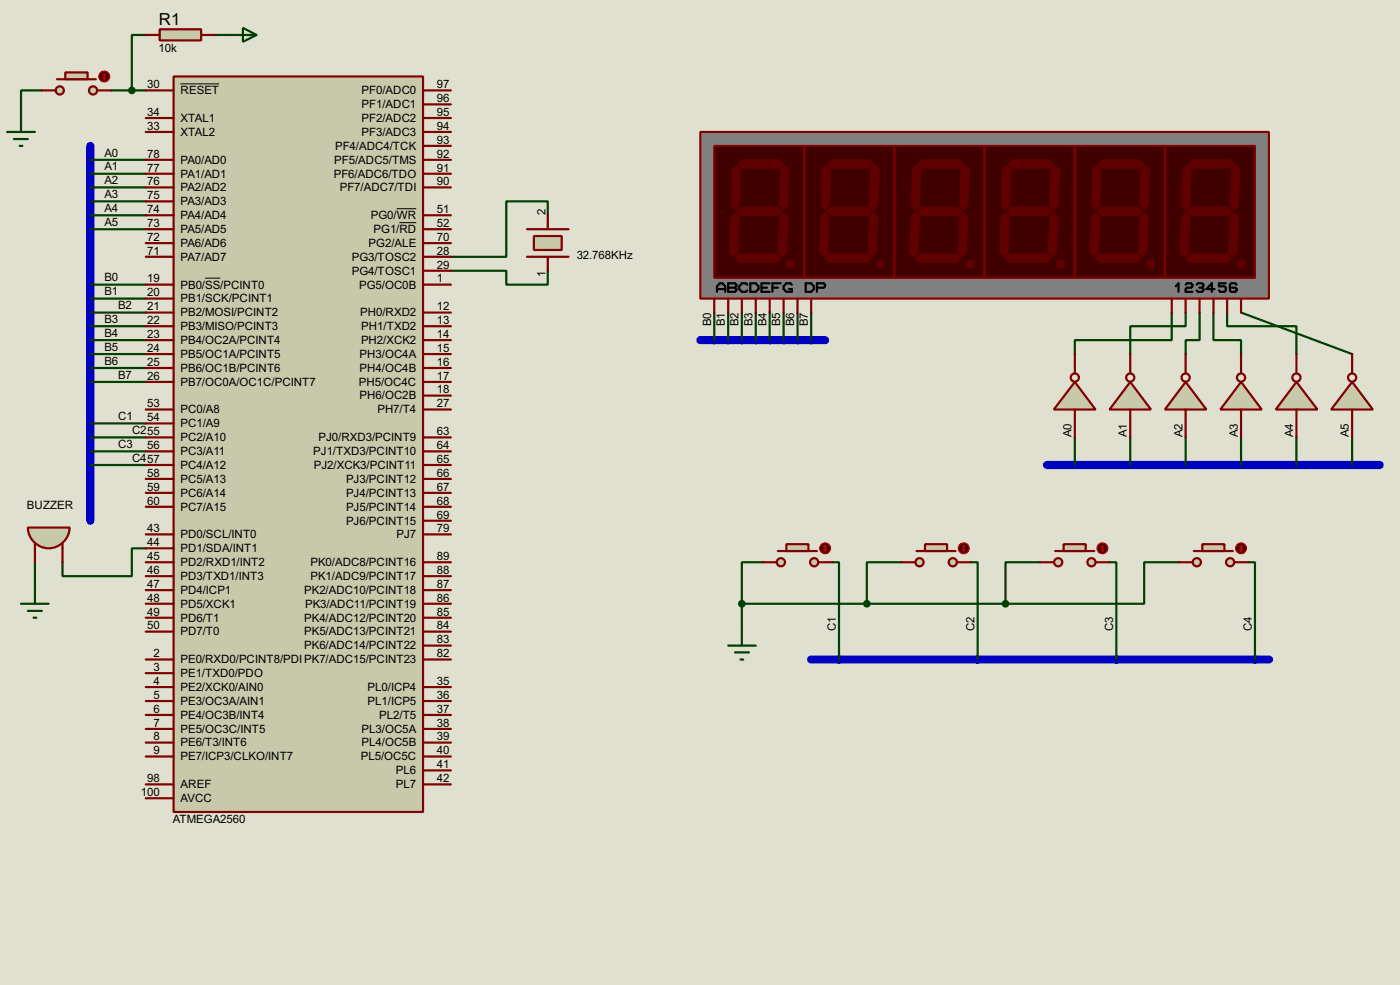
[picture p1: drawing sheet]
<svg xmlns="http://www.w3.org/2000/svg" width="256mm" height="180mm" viewBox="0 0 256 180" stroke-linecap="round" stroke-linejoin="round" font-family="sans-serif">
<path d="M0 0h256.5v180.3h-256.5z" fill="#e0e0d0"/>
<path d="M16.6 26.7v68.6M128.3 62.3h22.9M191.8 85.1h61M148.6 120.7h83.9" fill="none" stroke="#0000c0" stroke-width="1.5"/>
<g fill="none" stroke="#004000" stroke-width=".4">
<path d="M7.7 16.6h-3.8v5M20.4 16.6h6.3M26.7 6.4h-2.5v10.2M39.4 6.4h2.6M16.6 29.3h10.1M16.6 31.8h10.1M16.6 34.3h10.1M16.6 36.9h10.1M16.6 39.4h10.1M100.4 39.4v-2.5h-7.6v10.1h-10.2M16.6 52.1h10.1M16.6 54.7h10.1"/>
<path d="M16.6 57.2h10.1M16.6 59.7h10.1M16.6 42h10.1M82.6 49.6h10.2v2.5h7.6v-2.5M130.9 57.2v5.1M133.4 57.2v5.1M135.9 57.2v5.1M138.5 57.2v5.1M141 57.2v5.1M143.6 57.2v5.1M146.1 57.2v5.1M148.6 57.2v5.1"/>
<path d="M214.7 57.2v5.1h-17.8v2.5M217.2 57.2v2.5h-10.1v5.1M219.8 57.2v5.1h-2.6v2.5M222.3 57.2v5.1h5.1v2.5M224.8 57.2v2.5h12.7v5.1M227.4 57.2l20.3 7.6M16.6 62.3h10.1M16.6 64.8h10.1M16.6 67.4h10.1M16.6 69.9h10.1M16.6 77.5h10.1M16.6 80.1h10.1"/>
<path d="M16.6 82.6h10.1M16.6 85.1h10.1M196.9 80.1v5M207.1 80.1v5M217.2 80.1v5M227.4 80.1v5M237.5 80.1v5M247.7 80.1v5M6.4 102.9v5.1M26.7 100.4h-2.5v5.1h-12.7v-2.6M135.9 110.5v5.1M135.9 110.5h48.3"/>
<path d="M139.8 102.9h-3.9v7.6M152.5 102.9h1.2v17.8M165.2 102.9h-6.4v7.6M177.9 102.9h1.2v17.8M190.6 102.9h-6.4v7.6M203.3 102.9h1.2v17.8M216 102.9h-6.4v7.6h-25.4M228.7 102.9h1.2v17.8"/>
</g>
<path d="M31.8 14h45.7v134.6h-45.7z" fill="#c8c8aa" stroke="#800000" stroke-width=".4"/>
<g fill="none" stroke="#800000" stroke-width=".4">
<path d="M26.7 16.6h5.1M77.5 16.6h5.1M77.5 19.1h5.1M26.7 24.2h5.1M26.7 21.6h5.1M26.7 39.4h5.1M26.7 36.9h5.1M26.7 34.3h5.1M26.7 31.8h5.1M26.7 29.3h5.1M77.5 24.2h5.1M77.5 21.6h5.1"/>
<path d="M77.5 39.4h5.1M77.5 34.3h5.1M77.5 31.8h5.1M77.5 29.3h5.1M77.5 26.7h5.1M26.7 52.1h5.1M26.7 57.2h5.1M26.7 59.7h5.1M26.7 54.7h5.1M26.7 47h5.1M26.7 42h5.1M26.7 44.5h5.1"/>
<path d="M77.5 52.1h5.1M77.5 57.2h5.1M77.5 59.7h5.1M77.5 47h5.1M77.5 49.6h5.1M77.5 42h5.1M77.5 44.5h5.1M26.7 62.3h5.1M26.7 64.8h5.1M26.7 67.4h5.1M26.7 69.9h5.1M26.7 75h5.1"/>
<path d="M26.7 77.5h5.1M77.5 62.3h5.1M77.5 64.8h5.1M77.5 67.4h5.1M77.5 69.9h5.1M77.5 72.4h5.1M77.5 75h5.1M26.7 97.8h5.1M26.7 80.1h5.1M26.7 82.6h5.1M26.7 85.1h5.1M26.7 87.7h5.1"/>
<path d="M26.7 90.2h5.1M26.7 92.8h5.1M77.5 97.8h5.1M77.5 80.1h5.1M77.5 82.6h5.1M77.5 85.1h5.1M77.5 87.7h5.1M77.5 90.2h5.1M77.5 92.8h5.1M77.5 95.3h5.1M26.7 100.4h5.1M26.7 102.9h5.1"/>
<path d="M26.7 105.5h5.1M26.7 108h5.1M26.7 110.5h5.1M26.7 113.1h5.1M26.7 115.6h5.1M77.5 102.9h5.1M77.5 105.5h5.1M77.5 108h5.1M77.5 110.5h5.1M77.5 113.1h5.1M77.5 115.6h5.1M77.5 118.2h5.1"/>
<path d="M26.7 120.7h5.1M26.7 123.2h5.1M26.7 125.8h5.1M26.7 128.3h5.1M26.7 130.9h5.1M26.7 133.4h5.1M26.7 135.9h5.1M26.7 138.5h5.1M77.5 120.7h5.1M77.5 125.8h5.1M77.5 128.3h5.1M77.5 130.9h5.1"/>
<path d="M77.5 133.4h5.1M77.5 135.9h5.1M77.5 138.5h5.1M26.7 143.6h5.1M26.7 146.1h5.1M77.5 141h5.1M77.5 143.6h5.1"/>
</g>
<path d="M33.1 15.4h7.1M72.7 38.2h3.6M37.6 50.9h2.8M73.2 40.8h3.1" fill="none" stroke="#000" stroke-width=".18"/>
<path d="M128.3 24.2h104.2v30.5h-104.2z" fill="#808080" stroke="#800000" stroke-width=".4"/>
<path d="M130.9 26.7h16.5v24.2h-16.5z" fill="#400000" stroke="#800000" stroke-width=".4"/>
<g fill="#600000" stroke="#600000" stroke-width=".18">
<path d="M135.2 30l.7-.7h6.9l.8 .7-.8 .8h-6.9z" fill-rule="evenodd"/>
<path d="M143.8 30.3l.8 .7-.3 6.6-.7 .8-.8-.8 .3-6.6z" fill-rule="evenodd"/>
<path d="M134.9 38.7l.8-.8h6.8l.8 .8-.8 .7h-6.8z" fill-rule="evenodd"/>
<path d="M134.2 31l.7-.7 .8 .7-.3 6.6-.7 .8-.8-.8z" fill-rule="evenodd"/>
<path d="M142.8 39.7l.8-.8 .7 .8-.2 6.6-.8 .7-.8-.7z" fill-rule="evenodd"/>
<path d="M135.4 46.5h6.9l.8 .8-.8 .8h-6.9l-.7-.8z" fill-rule="evenodd"/>
<path d="M133.9 39.7l.8-.8 .7 .8-.2 6.6-.8 .7-.7-.7z" fill-rule="evenodd"/>
</g>
<path d="M147.4 26.7h16.5v24.2h-16.5z" fill="#400000" stroke="#800000" stroke-width=".4"/>
<g fill="#600000" stroke="#600000" stroke-width=".18">
<path d="M151.7 30l.8-.7h6.8l.8 .7-.8 .8h-6.8z" fill-rule="evenodd"/>
<path d="M159.6 31l.7-.7 .8 .7-.3 6.6-.7 .8-.8-.8z" fill-rule="evenodd"/>
<path d="M151.4 38.7l.8-.8h6.9l.7 .8-.7 .7h-6.9z" fill-rule="evenodd"/>
<path d="M150.7 31l.7-.7 .8 .7-.3 6.6-.7 .8-.8-.8z" fill-rule="evenodd"/>
<path d="M159.3 39.7l.8-.8 .7 .8-.2 6.6-.8 .7-.7-.7z" fill-rule="evenodd"/>
<path d="M151.2 47.3l.7-.8h6.9l.8 .8-.8 .8h-6.9z" fill-rule="evenodd"/>
<path d="M150.4 39.7l.8-.8 .7 .8-.2 6.6-.8 .7-.7-.7z" fill-rule="evenodd"/>
<circle cx="144.8" cy="48.3" r=".75"/>
<circle cx="161.3" cy="48.3" r=".75"/>
</g>
<path d="M163.9 26.7h16.5v24.2h-16.5z" fill="#400000" stroke="#800000" stroke-width=".4"/>
<g fill="#600000" stroke="#600000" stroke-width=".18">
<path d="M168.2 30l.8-.7h6.8l.8 .7-.8 .8h-6.8z" fill-rule="evenodd"/>
<path d="M176.1 31l.7-.7 .8 .7-.3 6.6-.7 .8-.8-.8z" fill-rule="evenodd"/>
<path d="M167.9 38.7l.8-.8h6.9l.7 .8-.7 .7h-6.9z" fill-rule="evenodd"/>
<path d="M167.2 31l.7-.7 .8 .7-.2 6.6-.8 .8-.8-.8z" fill-rule="evenodd"/>
<path d="M175.8 39.7l.8-.8 .7 .8-.2 6.6-.8 .7-.7-.7z" fill-rule="evenodd"/>
<path d="M167.7 47.3l.8-.8h6.8l.8 .8-.8 .8h-6.8z" fill-rule="evenodd"/>
<path d="M166.9 39.7l.8-.8 .8 .8-.3 6.6-.8 .7-.7-.7z" fill-rule="evenodd"/>
<circle cx="177.8" cy="48.3" r=".75"/>
</g>
<path d="M180.4 26.7h16.5v24.2h-16.5z" fill="#400000" stroke="#800000" stroke-width=".4"/>
<g fill="#600000" stroke="#600000" stroke-width=".18">
<path d="M185.5 29.3h6.8l.8 .7-.8 .8h-6.8l-.8-.8z" fill-rule="evenodd"/>
<path d="M192.6 31l.7-.7 .8 .7-.2 6.6-.8 .8-.8-.8z" fill-rule="evenodd"/>
<path d="M184.5 38.7l.7-.8h6.9l.7 .8-.7 .7h-6.9z" fill-rule="evenodd"/>
<path d="M183.7 31l.8-.7 .7 .7-.2 6.6-.8 .8-.8-.8z" fill-rule="evenodd"/>
<path d="M192.3 39.7l.8-.8 .8 .8-.3 6.6-.8 .7-.7-.7z" fill-rule="evenodd"/>
<path d="M184.2 47.3l.8-.8h6.8l.8 .8-.8 .8h-6.8z" fill-rule="evenodd"/>
<path d="M183.4 39.7l.8-.8 .8 .8-.3 6.6-.7 .7-.8-.7z" fill-rule="evenodd"/>
<circle cx="194.3" cy="48.3" r=".75"/>
</g>
<g fill="none" stroke="#000" stroke-width=".4">
<path d="M131.4 53.4v-1l.5-.5h.5l.5 .5v1M131.4 52.9h1.5M133.4 51.9h1.3l.2 .2v.3l-.2 .3 .2 .2v.3l-.2 .2h-1.3zM133.4 52.7h1.3M136.9 52.1l-.2-.2h-.8l-.5 .5v.5l.5 .5h.8l.2-.2M137.5 51.9h1l.5 .5v.5l-.5 .5h-1zM139.5 52.7h1M141 51.9h-1.5v1.5h1.5M141.5 52.7h1M143 51.9h-1.5v1.5M145.1 52.1l-.3-.2h-.7l-.5 .5v.5l.5 .5h1v-.5h-.5M147.6 51.9h1l.5 .5v.5l-.5 .5h-1z"/>
<path d="M149.7 52.7h1.2l.3-.3v-.3l-.3-.2h-1.2v1.5M215.4 52.4l.5-.5v1.5M217.2 52.1l.3-.2h.7l.3 .2v.3l-.3 .3h-.7l-.3 .2v.5h1.3M219.2 52.1l.3-.2h.7l.3 .2v.3l-.3 .3M219.7 52.7h.5M220.2 52.7l.3 .2v.3l-.3 .2h-.7l-.3-.2M222.5 52.9h-1.5l1-1v1.5M224.6 51.9h-1.3v.5h1l.3 .3v.5l-.3 .2h-.7l-.3-.2M226.6 52.1l-.3-.2h-.7l-.3 .2v1.1l.3 .2h.7l.3-.2v-.3l-.3-.2h-1"/>
</g>
<path d="M196.9 26.7h16.5v24.2h-16.5z" fill="#400000" stroke="#800000" stroke-width=".4"/>
<g fill="#600000" stroke="#600000" stroke-width=".18">
<path d="M201.2 30l.8-.7h6.8l.8 .7-.8 .8h-6.8z" fill-rule="evenodd"/>
<path d="M209.1 31l.8-.7 .7 .7-.2 6.6-.8 .8-.8-.8z" fill-rule="evenodd"/>
<path d="M201 38.7l.7-.8h6.9l.8 .8-.8 .7h-6.9z" fill-rule="evenodd"/>
<path d="M200.2 31l.8-.7 .7 .7-.2 6.6-.8 .8-.7-.8z" fill-rule="evenodd"/>
<path d="M208.8 39.7l.8-.8 .8 .8-.3 6.6-.7 .7-.8-.7z" fill-rule="evenodd"/>
<path d="M201.5 46.5h6.8l.8 .8-.8 .8h-6.8l-.8-.8z" fill-rule="evenodd"/>
<path d="M200 39.7l.7-.8 .8 .8-.3 6.6-.7 .7-.8-.7z" fill-rule="evenodd"/>
<circle cx="210.8" cy="48.3" r=".75"/>
</g>
<path d="M213.4 26.7h16.5v24.2h-16.5z" fill="#400000" stroke="#800000" stroke-width=".4"/>
<g fill="#600000" stroke="#600000" stroke-width=".18">
<path d="M217.7 30l.8-.7h6.9l.7 .7-.7 .8h-6.9z" fill-rule="evenodd"/>
<path d="M225.6 31l.8-.7 .7 .7-.2 6.6-.8 .8-.7-.8z" fill-rule="evenodd"/>
<path d="M217.5 38.7l.7-.8h6.9l.8 .8-.8 .7h-6.9z" fill-rule="evenodd"/>
<path d="M216.7 31l.8-.7 .7 .7-.2 6.6-.8 .8-.7-.8z" fill-rule="evenodd"/>
<path d="M225.4 39.7l.7-.8 .8 .8-.3 6.6-.7 .7-.8-.7z" fill-rule="evenodd"/>
<path d="M217.2 47.3l.8-.8h6.8l.8 .8-.8 .8h-6.8z" fill-rule="evenodd"/>
<path d="M217.2 38.9l.8 .8-.3 6.6-.7 .7-.8-.7 .3-6.6z" fill-rule="evenodd"/>
<circle cx="227.3" cy="48.3" r=".75"/>
</g>
<g fill="none" stroke="#800000" stroke-width=".4">
<path d="M130.9 54.7v2.5M133.4 54.7v2.5M135.9 54.7v2.5M138.5 54.7v2.5M141 54.7v2.5M143.6 54.7v2.5M146.1 54.7v2.5M148.6 54.7v2.5M214.7 54.7v2.5M217.2 54.7v2.5M219.8 54.7v2.5M222.3 54.7v2.5"/>
<path d="M224.8 54.7v2.5M227.4 54.7v2.5"/>
</g>
<path d="M207.1 69.9l3.8 5.1h-7.6z" fill="#c8c8aa" stroke="#800000" stroke-width=".4"/>
<g fill="none" stroke="#800000" stroke-width=".4">
<path d="M207.1 64.8v3.6M207.1 75v5.1"/>
<circle cx="207" cy="69.1" r=".75"/>
</g>
<path d="M217.2 69.9l3.8 5.1h-7.6z" fill="#c8c8aa" stroke="#800000" stroke-width=".4"/>
<g fill="none" stroke="#800000" stroke-width=".4">
<path d="M217.2 64.8v3.6M217.2 75v5.1"/>
<circle cx="217.2" cy="69.1" r=".75"/>
</g>
<path d="M227.4 69.9l3.8 5.1h-7.6z" fill="#c8c8aa" stroke="#800000" stroke-width=".4"/>
<g fill="none" stroke="#800000" stroke-width=".4">
<path d="M227.4 64.8v3.6M227.4 75v5.1"/>
<circle cx="227.3" cy="69.1" r=".75"/>
</g>
<path d="M237.5 69.9l3.9 5.1h-7.7z" fill="#c8c8aa" stroke="#800000" stroke-width=".4"/>
<g fill="none" stroke="#800000" stroke-width=".4">
<path d="M237.5 64.8v3.6M237.5 75v5.1"/>
<circle cx="237.5" cy="69.1" r=".75"/>
</g>
<path d="M196.9 69.9l3.8 5.1h-7.6z" fill="#c8c8aa" stroke="#800000" stroke-width=".4"/>
<g fill="none" stroke="#800000" stroke-width=".4">
<path d="M196.9 64.8v3.6M196.9 75v5.1"/>
<circle cx="196.9" cy="69.1" r=".75"/>
</g>
<path d="M247.7 69.9l3.8 5.1h-7.6z" fill="#c8c8aa" stroke="#800000" stroke-width=".4"/>
<g fill="none" stroke="#800000" stroke-width=".4">
<path d="M247.7 64.8v3.6M247.7 75v5.1"/>
<circle cx="247.7" cy="69.1" r=".75"/>
</g>
<g fill="#c8c8aa" stroke="#800000" stroke-width=".4">
<circle cx="149.1" cy="102.9" r=".75"/>
<circle cx="143" cy="102.9" r=".75"/>
</g>
<path d="M142.5 100.9h7.2" fill="none" stroke="#800000" stroke-width=".4"/>
<path d="M144.1 99.6h4v1.3h-4z" fill="#c8c8aa" stroke="#800000" stroke-width=".4"/>
<path d="M139.8 102.9h2.5M149.9 102.9h2.6" fill="none" stroke="#800000" stroke-width=".4"/>
<circle cx="151.1" cy="100.4" r="1" fill="#400000" stroke="#f00" stroke-width=".2"/>
<path d="M151.2 99.9v1M151.2 99.9l-.3 .2M151.2 99.9l.2 .2M150.9 100.6l.3 .3M151.4 100.6l-.2 .3" fill="none" stroke="#f00" stroke-width=".2"/>
<g fill="#c8c8aa" stroke="#800000" stroke-width=".4">
<circle cx="199.9" cy="102.9" r=".75"/>
<circle cx="193.8" cy="102.9" r=".75"/>
</g>
<path d="M193.3 100.9h7.2" fill="none" stroke="#800000" stroke-width=".4"/>
<path d="M194.9 99.6h4v1.3h-4z" fill="#c8c8aa" stroke="#800000" stroke-width=".4"/>
<path d="M190.6 102.9h2.5M200.7 102.9h2.6" fill="none" stroke="#800000" stroke-width=".4"/>
<circle cx="201.9" cy="100.4" r="1" fill="#400000" stroke="#f00" stroke-width=".2"/>
<path d="M202 99.9v1M202 99.9l-.3 .2M202 99.9l.2 .2M201.7 100.6l.3 .3M202.2 100.6l-.2 .3" fill="none" stroke="#f00" stroke-width=".2"/>
<g fill="#c8c8aa" stroke="#800000" stroke-width=".4">
<circle cx="225.3" cy="102.9" r=".75"/>
<circle cx="219.2" cy="102.9" r=".75"/>
</g>
<path d="M218.7 100.9h7.2" fill="none" stroke="#800000" stroke-width=".4"/>
<path d="M220.3 99.6h4v1.3h-4z" fill="#c8c8aa" stroke="#800000" stroke-width=".4"/>
<path d="M216 102.9h2.5M226.1 102.9h2.6" fill="none" stroke="#800000" stroke-width=".4"/>
<circle cx="227.3" cy="100.4" r="1" fill="#400000" stroke="#f00" stroke-width=".2"/>
<path d="M227.4 99.9v1M227.4 99.9l-.3 .2M227.4 99.9l.2 .2M227.1 100.6l.3 .3M227.6 100.6l-.2 .3" fill="none" stroke="#f00" stroke-width=".2"/>
<g fill="#c8c8aa" stroke="#800000" stroke-width=".4">
<circle cx="174.5" cy="102.9" r=".75"/>
<circle cx="168.4" cy="102.9" r=".75"/>
</g>
<path d="M167.9 100.9h7.2" fill="none" stroke="#800000" stroke-width=".4"/>
<path d="M169.5 99.6h4v1.3h-4z" fill="#c8c8aa" stroke="#800000" stroke-width=".4"/>
<path d="M165.2 102.9h2.5M175.3 102.9h2.6" fill="none" stroke="#800000" stroke-width=".4"/>
<circle cx="176.5" cy="100.4" r="1" fill="#400000" stroke="#f00" stroke-width=".2"/>
<path d="M176.6 99.9v1M176.6 99.9l-.3 .2M176.6 99.9l.2 .2M176.3 100.6l.3 .3M176.8 100.6l-.2 .3" fill="none" stroke="#f00" stroke-width=".2"/>
<g fill="#c8c8aa" stroke="#800000" stroke-width=".4">
<circle cx="17" cy="16.6" r=".75"/>
<circle cx="10.9" cy="16.6" r=".75"/>
</g>
<path d="M10.5 14.5h7.1" fill="none" stroke="#800000" stroke-width=".4"/>
<path d="M12 13.3h4.1v1.2h-4.1z" fill="#c8c8aa" stroke="#800000" stroke-width=".4"/>
<path d="M7.7 16.6h2.5M17.8 16.6h2.6" fill="none" stroke="#800000" stroke-width=".4"/>
<circle cx="19.1" cy="14" r="1" fill="#400000" stroke="#f00" stroke-width=".2"/>
<path d="M18.9 14.3l.2 .2M19.1 13.5v1M19.1 13.5l-.2 .3M19.1 13.5l.3 .3M19.4 14.3l-.3 .2" fill="none" stroke="#f00" stroke-width=".2"/>
<path d="M42 6.4h5M44.5 5.1l2.5 1.3-2.5 1.3zM1.3 24.2h5.1M2.6 25.5h2.5M3.6 26.7h.5M3.9 21.6v2.6M133.4 118.2h5.1M134.7 119.4h2.5M135.9 115.6v2.6M135.7 120.7h.5" fill="none" stroke="#004000" stroke-width=".4"/>
<g fill="#004000" stroke="#004000" stroke-width=".4">
<circle cx="135.9" cy="110.5" r=".5"/>
<circle cx="158.8" cy="110.5" r=".5"/>
<circle cx="184.2" cy="110.5" r=".5"/>
</g>
<path d="M29.3 5.4h7.6v2h-7.6z" fill="#c8c8aa" stroke="#800000" stroke-width=".4"/>
<path d="M26.7 6.4h2.6M36.9 6.4h2.5M96.6 47h7.6M96.6 42h7.6" fill="none" stroke="#800000" stroke-width=".4"/>
<circle cx="24.1" cy="16.6" r=".5" fill="#004000" stroke="#004000" stroke-width=".4"/>
<path d="M97.8 43.2h5.1v2.6h-5.1z" fill="#c8c8aa" stroke="#800000" stroke-width=".4"/>
<path d="M100.4 39.4v2.6M100.4 47v2.6" fill="none" stroke="#800000" stroke-width=".4"/>
<path d="M5.1 96.6h7.7a3.8 3.8 0 0 1-3.9 3.8 3.8 3.8 0 0 1-3.8-3.8z" fill-rule="evenodd" fill="#c8c8aa" stroke="#800000" stroke-width=".4"/>
<path d="M6.4 99.4v3.5M11.5 99.4v3.5" fill="none" stroke="#800000" stroke-width=".4"/>
<path d="M3.9 110.5h5M5.1 111.8h2.6M6.2 113.1h.5M6.4 108v2.5" fill="none" stroke="#004000" stroke-width=".4"/>
<text font-size="3.4" x="29.1" y="4.6">R1</text>
<g font-size="2.4">
<text x="29.1" y="9.5">10k</text>
<text x="27" y="16.2">30</text>
<text x="33.1" y="17.3">RESET</text>
<text x="66.2" y="17.3">PF0/ADC0</text>
<text x="80.1" y="16.2">97</text>
<text x="27" y="23.8">33</text>
<text x="27" y="21.2">34</text>
<text x="33.1" y="22.3">XTAL1</text>
<text x="66.2" y="22.3">PF2/ADC2</text>
<text x="66.2" y="19.8">PF1/ADC1</text>
<text x="80.1" y="23.8">94</text>
<text x="80.1" y="21.2">95</text>
<text x="80.1" y="18.7">96</text>
<text x="19.1" y="28.6">A0</text>
<text x="27" y="28.9">78</text>
<text x="33.1" y="24.9">XTAL2</text>
<text x="33.1" y="30">PA0/AD0</text>
<text x="61.2" y="30">PF5/ADC5/TMS</text>
<text x="61.4" y="27.4">PF4/ADC4/TCK</text>
<text x="66.2" y="24.9">PF3/ADC3</text>
<text x="80.1" y="28.9">92</text>
<text x="80.1" y="26.3">93</text>
<text x="19.1" y="31.2">A1</text>
<text x="19.1" y="33.7">A2</text>
<text x="27" y="33.9">76</text>
<text x="27" y="31.4">77</text>
<text x="33.1" y="35">PA2/AD2</text>
<text x="33.1" y="32.5">PA1/AD1</text>
<text x="61.1" y="32.5">PF6/ADC6/TDO</text>
<text x="62.2" y="35">PF7/ADC7/TDI</text>
<text x="80.1" y="33.9">90</text>
<text x="80.1" y="31.4">91</text>
<text x="19.1" y="41.3">A5</text>
<text x="19.1" y="36.3">A3</text>
<text x="19.1" y="38.8">A4</text>
<text x="27" y="41.6">73</text>
<text x="27" y="39">74</text>
<text x="27" y="36.5">75</text>
<text x="33.1" y="40.1">PA4/AD4</text>
<text x="33.1" y="37.6">PA3/AD3</text>
<text x="67.9" y="40.1">PG0/WR</text>
<text x="80.1" y="39">51</text>
<text x="80.1" y="41.6">52</text>
<text x="100" y="39.4" transform="rotate(-90 100 39.4)">2</text>
<text x="27" y="46.6">71</text>
<text x="27" y="44.1">72</text>
<text x="33.1" y="47.7">PA7/AD7</text>
<text x="33.1" y="45.2">PA6/AD6</text>
<text x="33.1" y="42.7">PA5/AD5</text>
<text x="64.4" y="47.7">PG3/TOSC2</text>
<text x="67.5" y="45.2">PG2/ALE</text>
<text x="68.4" y="42.7">PG1/RD</text>
<text x="80.1" y="46.6">28</text>
<text x="80.1" y="44.1">70</text>
<text x="105.7" y="47.4">32.768KHz</text>
<text x="19.1" y="51.5">B0</text>
<text x="27" y="51.7">19</text>
<text x="33.1" y="52.8">PB0/SS/PCINT0</text>
<text x="64.4" y="50.3">PG4/TOSC1</text>
<text x="65.8" y="52.8">PG5/OC0B</text>
<text x="80.1" y="51.7">1</text>
<text x="80.1" y="49.2">29</text>
<text x="100" y="50.7" transform="rotate(-90 100 50.7)">1</text>
<text x="19.1" y="54">B1</text>
<text x="19.1" y="59.1">B3</text>
<text x="21.6" y="56.6">B2</text>
<text x="27" y="54.3">20</text>
<text x="27" y="56.8">21</text>
<text x="27" y="59.3">22</text>
<text x="33.1" y="55.4">PB1/SCK/PCINT1</text>
<text x="33.1" y="57.9">PB2/MOSI/PCINT2</text>
<text x="66" y="57.9">PH0/RXD2</text>
<text x="80.1" y="56.8">12</text>
<text x="80.1" y="59.3">13</text>
<text x="130.3" y="59.7" transform="rotate(-90 130.3 59.7)">B0</text>
<text x="132.8" y="59.7" transform="rotate(-90 132.8 59.7)">B1</text>
<text x="135.3" y="59.7" transform="rotate(-90 135.3 59.7)">B2</text>
<text x="137.9" y="59.7" transform="rotate(-90 137.9 59.7)">B3</text>
<text x="140.4" y="59.7" transform="rotate(-90 140.4 59.7)">B4</text>
<text x="143" y="59.7" transform="rotate(-90 143 59.7)">B5</text>
<text x="145.5" y="59.7" transform="rotate(-90 145.5 59.7)">B6</text>
<text x="148" y="59.7" transform="rotate(-90 148 59.7)">B7</text>
<text x="19.1" y="61.7">B4</text>
<text x="19.1" y="64.2">B5</text>
<text x="27" y="61.9">23</text>
<text x="27" y="64.4">24</text>
<text x="33.1" y="60.4">PB3/MISO/PCINT3</text>
<text x="33.1" y="63">PB4/OC2A/PCINT4</text>
<text x="33.1" y="65.5">PB5/OC1A/PCINT5</text>
<text x="65.9" y="65.5">PH3/OC4A</text>
<text x="66.1" y="63">PH2/XCK2</text>
<text x="66.2" y="60.4">PH1/TXD2</text>
<text x="80.1" y="61.9">14</text>
<text x="80.1" y="64.4">15</text>
<text x="19.1" y="66.7">B6</text>
<text x="21.6" y="69.3">B7</text>
<text x="27" y="67">25</text>
<text x="27" y="69.5">26</text>
<text x="33.1" y="68.1">PB6/OC1B/PCINT6</text>
<text x="33.1" y="70.6">PB7/OC0A/OC1C/PCINT7</text>
<text x="65.7" y="70.6">PH5/OC4C</text>
<text x="65.9" y="68.1">PH4/OC4B</text>
<text x="80.1" y="67">16</text>
<text x="80.1" y="69.5">17</text>
<text x="80.1" y="72">18</text>
<text x="21.6" y="76.9">C1</text>
<text x="27" y="74.6">53</text>
<text x="27" y="77.1">54</text>
<text x="33.1" y="75.7">PC0/A8</text>
<text x="65.9" y="73.1">PH6/OC2B</text>
<text x="69.1" y="75.7">PH7/T4</text>
<text x="80.1" y="74.6">27</text>
<text x="21.6" y="82">C3</text>
<text x="24.2" y="79.5">C255</text>
<text x="27" y="82.2">56</text>
<text x="33.1" y="78.2">PC1/A9</text>
<text x="33.1" y="80.8">PC2/A10</text>
<text x="33.1" y="83.3">PC3/A11</text>
<text x="57.4" y="83.3">PJ1/TXD3/PCINT10</text>
<text x="58.3" y="80.8">PJ0/RXD3/PCINT9</text>
<text x="80.1" y="79.7">63</text>
<text x="80.1" y="82.2">64</text>
<text x="196.3" y="80" transform="rotate(-90 196.3 80)">A0</text>
<text x="206.5" y="80" transform="rotate(-90 206.5 80)">A1</text>
<text x="216.6" y="80" transform="rotate(-90 216.6 80)">A2</text>
<text x="226.8" y="80" transform="rotate(-90 226.8 80)">A3</text>
<text x="236.9" y="80" transform="rotate(-90 236.9 80)">A4</text>
<text x="247.1" y="80" transform="rotate(-90 247.1 80)">A5</text>
<text x="24.2" y="84.5">C457</text>
<text x="27" y="87.3">58</text>
<text x="27" y="89.8">59</text>
<text x="33.1" y="85.8">PC4/A12</text>
<text x="33.1" y="88.4">PC5/A13</text>
<text x="57.5" y="85.8">PJ2/XCK3/PCINT11</text>
<text x="63.4" y="88.4">PJ3/PCINT12</text>
<text x="80.1" y="84.7">65</text>
<text x="80.1" y="87.3">66</text>
<text x="80.1" y="89.8">67</text>
<text x="4.9" y="93.2">BUZZER</text>
<text x="27" y="92.4">60</text>
<text x="33.1" y="90.9">PC6/A14</text>
<text x="33.1" y="93.5">PC7/A15</text>
<text x="63.4" y="90.9">PJ4/PCINT13</text>
<text x="63.4" y="93.5">PJ5/PCINT14</text>
<text x="80.1" y="92.4">68</text>
<text x="80.1" y="94.9">69</text>
<text x="27" y="97.4">43</text>
<text x="27" y="100">44</text>
<text x="33.1" y="98.5">PD0/SCL/INT0</text>
<text x="33.1" y="101.1">PD1/SDA/INT1</text>
<text x="63.4" y="96">PJ6/PCINT15</text>
<text x="72.6" y="98.5">PJ7</text>
<text x="80.1" y="97.4">79</text>
<text x="27" y="102.5">45</text>
<text x="27" y="105.1">46</text>
<text x="27" y="107.6">47</text>
<text x="33.1" y="103.6">PD2/RXD1/INT2</text>
<text x="33.1" y="106.2">PD3/TXD1/INT3</text>
<text x="56.9" y="106.2">PK1/ADC9/PCINT17</text>
<text x="56.9" y="103.6">PK0/ADC8/PCINT16</text>
<text x="80.1" y="107.6">87</text>
<text x="80.1" y="105.1">88</text>
<text x="80.1" y="102.5">89</text>
<text x="27" y="110.1">48</text>
<text x="27" y="112.7">49</text>
<text x="33.1" y="108.7">PD4/ICP1</text>
<text x="33.1" y="111.2">PD5/XCK1</text>
<text x="33.1" y="113.8">PD6/T1</text>
<text x="55.7" y="113.8">PK4/ADC12/PCINT20</text>
<text x="55.7" y="108.7">PK2/ADC10/PCINT18</text>
<text x="55.9" y="111.2">PK3/ADC11/PCINT19</text>
<text x="80.1" y="112.7">85</text>
<text x="80.1" y="110.1">86</text>
<text x="27" y="115.2">50</text>
<text x="33.1" y="116.3">PD7/T0</text>
<text x="55.7" y="118.9">PK6/ADC14/PCINT22</text>
<text x="55.7" y="116.3">PK5/ADC13/PCINT21</text>
<text x="80.1" y="117.8">83</text>
<text x="80.1" y="115.2">84</text>
<text x="153.1" y="115.6" transform="rotate(-90 153.1 115.6)">C1</text>
<text x="178.5" y="115.6" transform="rotate(-90 178.5 115.6)">C2</text>
<text x="203.9" y="115.6" transform="rotate(-90 203.9 115.6)">C3</text>
<text x="229.3" y="115.6" transform="rotate(-90 229.3 115.6)">C4</text>
<text x="28.1" y="120.3">2</text>
<text x="28.1" y="122.8">3</text>
<text x="28.1" y="125.4">4</text>
<text x="33.1" y="121.4">PE0/RXD0/PCINT8/PDIPK7/ADC15/PCINT23</text>
<text x="33.1" y="123.9">PE1/TXD0/PDO</text>
<text x="80.1" y="125.4">35</text>
<text x="80.1" y="120.3">82</text>
<text x="28.1" y="127.9">5</text>
<text x="28.1" y="130.5">6</text>
<text x="33.1" y="126.5">PE2/XCK0/AIN0</text>
<text x="33.1" y="129">PE3/OC3A/AIN1</text>
<text x="33.1" y="131.6">PE4/OC3B/INT4</text>
<text x="67.3" y="126.5">PL0/ICP4</text>
<text x="67.3" y="129">PL1/ICP5</text>
<text x="69.5" y="131.6">PL2/T5</text>
<text x="80.1" y="127.9">36</text>
<text x="80.1" y="130.5">37</text>
<text x="28.1" y="133">7</text>
<text x="28.1" y="135.5">8</text>
<text x="33.1" y="134.1">PE5/OC3C/INT5</text>
<text x="33.1" y="136.6">PE6/T3/INT6</text>
<text x="66.2" y="134.1">PL3/OC5A</text>
<text x="66.2" y="136.6">PL4/OC5B</text>
<text x="80.1" y="133">38</text>
<text x="80.1" y="135.5">39</text>
<text x="27" y="143.2">98</text>
<text x="28.1" y="138.1">9</text>
<text x="33.1" y="139.2">PE7/ICP3/CLKO/INT7</text>
<text x="66.1" y="139.2">PL5/OC5C</text>
<text x="72.5" y="141.7">PL6</text>
<text x="80.1" y="138.1">40</text>
<text x="80.1" y="140.6">41</text>
<text x="80.1" y="143.2">42</text>
<text x="25.8" y="145.7">100</text>
<text x="33.1" y="144.3">AREF</text>
<text x="33.1" y="146.8">AVCC</text>
<text x="72.5" y="144.3">PL7</text>
<text x="31.6" y="150.7">ATMEGA2560</text>
</g>
</svg>
